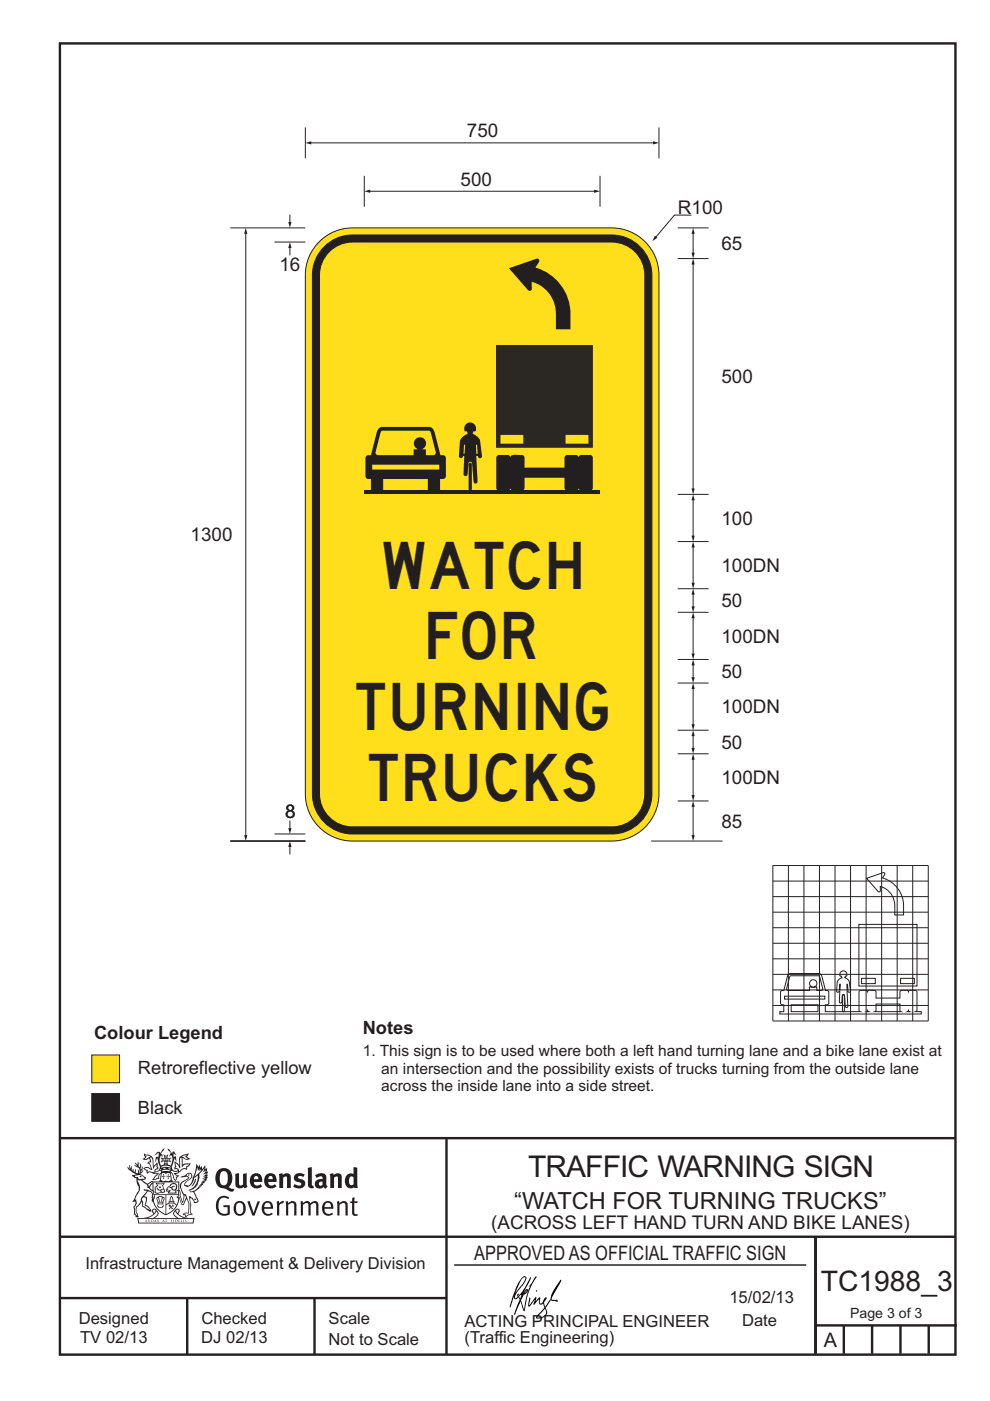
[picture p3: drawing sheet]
<svg xmlns="http://www.w3.org/2000/svg" width="210mm" height="297mm" viewBox="0 0 210 297" stroke-linecap="round" stroke-linejoin="round" font-family="sans-serif">
<g fill="none" stroke="#231f20" stroke-width=".51">
<path d="M12.7 9.2h190v278h-190zM12.7 241.3h189.9M94.7 241.4v45.8M12.7 275.2h82M12.7 262.2h190.1M39.7 275.2v12M66.7 275.2v12M173 262.2v24.8M173 281h30M179 281v6M185 281v6M191 281v6"/>
<path d="M197 281v6"/>
</g>
<path d="M96.4 268.2h74.6" fill="none" stroke="#231f20" stroke-width=".21"/>
<path d="M19.5 231.9h5.9v5.8h-5.9z" fill-rule="evenodd" fill="#231f20" stroke="#231f20" stroke-width=".21"/>
<path d="M19.5 223.7h5.9v5.9h-5.9z" fill-rule="evenodd" fill="#ffdf1b" stroke="#231f20" stroke-width=".21"/>
<g fill="#231f20">
<path d="M47 248.5a2.55 2.55 0 0 0 0 2.7l.3 .1a.81 .81 0 0 0 1-.9v-.6a1.04 1.04 0 0 0-1.1-1.5zM46.3 248.1a1.82 1.82 0 0 1 2.1-.2 1.82 1.82 0 0 1 .9 1.9 2.29 2.29 0 0 1-.8 1.9l.7 .3h.5l-.2 .6a2.87 2.87 0 0 1-2-.7 2.12 2.12 0 0 1-1.7-3.1z" fill-rule="evenodd"/>
<path d="M49.9 248.9l.8-.2v2a.46 .46 0 0 0 .2 .6 .46 .46 0 0 0 .7-.2v-2.2l.7-.2v2.4l.2 .5-.6 .4-.2-.3a1.02 1.02 0 0 1-1.2 .2 1.02 1.02 0 0 1-.6-1.1z" fill-rule="evenodd"/>
<path d="M54 249.5l-.1 .5h.9a.49 .49 0 0 0-.2-.6 .49 .49 0 0 0-.6 .1zM53.4 249.2a1.34 1.34 0 0 1 1.6-.3 1.34 1.34 0 0 1 .6 1.5v.2h-1.7a.77 .77 0 0 0 .5 .8 .77 .77 0 0 0 .9-.3l.3 .4a1.59 1.59 0 0 1-2.1 .2 1.59 1.59 0 0 1-.4-2z" fill-rule="evenodd"/>
<path d="M57 249.5l-.1 .5h.9a.49 .49 0 0 0-.2-.6 .49 .49 0 0 0-.6 .1zM56.4 249.2a1.34 1.34 0 0 1 1.6-.3 1.34 1.34 0 0 1 .7 1.5v.2h-1.8a.77 .77 0 0 0 .5 .8 .77 .77 0 0 0 .9-.3l.3 .4a1.59 1.59 0 0 1-2 .2 1.59 1.59 0 0 1-.5-2z" fill-rule="evenodd"/>
<path d="M59.1 248.9l.8-.2 .1 .4a.95 .95 0 0 1 1-.3 .95 .95 0 0 1 .7 .8v2.3h-.8v-2.3a.46 .46 0 0 0-.8 .1v2.2h-.9z" fill-rule="evenodd"/>
<path d="M62.5 249.1a1.75 1.75 0 0 1 2.1-.1l-.2 .5-.6-.2a.43 .43 0 0 0-.6 .3l.4 .3a1.04 1.04 0 0 1 1.2 1.2 1.04 1.04 0 0 1-1.4 .9l-1.2-.4 .3-.6 1 .4 .4-.4a.88 .88 0 0 0-1-.5l-.4-.2-.1-.4z" fill-rule="evenodd"/>
<path d="M65.3 247.6l.8-.2 .1 3.8 .2 .2 .2 .5a.88 .88 0 0 1-1-.1 .88 .88 0 0 1-.3-1z" fill-rule="evenodd"/>
<path d="M67.8 250.6a.43 .43 0 0 0-.1 .7 .43 .43 0 0 0 .7-.1v-.7zM66.8 249.2a1.7 1.7 0 0 1 2.4 .1v1.8l.3 .4-.4 .5-.5-.3a1.03 1.03 0 0 1-1.7-.2 1.03 1.03 0 0 1 .8-1.5h.7v-.4a.8 .8 0 0 0-1.2 .1z" fill-rule="evenodd"/>
<path d="M69.9 248.9l.8-.2 .1 .4a.95 .95 0 0 1 1-.3 .95 .95 0 0 1 .7 .8v2.3h-.8v-2.3a.46 .46 0 0 0-.8 .1v2.2h-.8z" fill-rule="evenodd"/>
<path d="M74.3 249.5a1.48 1.48 0 0 0 0 1.7l.4 .1 .3-.2v-1.5l-.3-.2zM75 247.4l.8 .2 .1 4.3h-.7l-.1-.2a1.26 1.26 0 0 1-1.4 0 1.26 1.26 0 0 1-.6-1.3 1.29 1.29 0 0 1 .5-1.3 1.29 1.29 0 0 1 1.4-.2z" fill-rule="evenodd"/>
<path d="M46.4 253.9a1.72 1.72 0 0 1 2.2 0l-.2 .3a1.24 1.24 0 0 0-1.4-.1 1.24 1.24 0 0 0-.7 1.3 1.49 1.49 0 0 0 1.3 2l.7-.2v-1.3h-.9l-.1-.4h1.4v2a1.93 1.93 0 0 1-2.2-.1 1.93 1.93 0 0 1-.7-2.2l.2-.7z" fill-rule="evenodd"/>
<path d="M50.3 255.2a1.65 1.65 0 0 0 .3 2.2 .99 .99 0 0 0 1-1.5 .78 .78 0 0 0-.4-.8 .78 .78 0 0 0-.9 .1zM50 254.9a1.33 1.33 0 0 1 1.6-.1 1.33 1.33 0 0 1 .5 1.5 1.31 1.31 0 0 1-1.3 1.5 1.31 1.31 0 0 1-1.3-1.6l.1-.5z" fill-rule="evenodd"/>
<path d="M52.5 254.7l.4-.1 .9 2.6 .8-2.5h.5l-1.1 3h-.5z" fill-rule="evenodd"/>
<path d="M56.2 255.2l-.2 .7h1.4a.7 .7 0 0 0-.3-.8 .7 .7 0 0 0-.9 .1zM55.9 255a1.22 1.22 0 0 1 1.5-.2 1.22 1.22 0 0 1 .5 1.5h-1.9a.93 .93 0 0 0 .5 1 .93 .93 0 0 0 1.2-.2l.1 .3a1.43 1.43 0 0 1-1.7 .1 1.43 1.43 0 0 1-.6-1.7z" fill-rule="evenodd"/>
<path d="M58.7 254.8l.4-.2 .1 .5 .4-.3 .6-.2-.2 .6a.66 .66 0 0 0-.8 .6v1.9h-.4z" fill-rule="evenodd"/>
<path d="M60.6 254.8l.4-.2 .1 .5a.94 .94 0 0 1 1-.4 .94 .94 0 0 1 .8 .7v2.3h-.5l-.1-2.5a.81 .81 0 0 0-1.2 .3v2.2h-.4z" fill-rule="evenodd"/>
<path d="M63.7 254.7l.5-.1 .1 .5 .4-.3a.78 .78 0 0 1 1.1 .3 .9 .9 0 0 1 1-.5 .9 .9 0 0 1 .7 .8v2.3h-.4l-.1-2.5a.67 .67 0 0 0-1.1 .3v2.2h-.5v-2.4l-.4-.2-.7 .4v2.2h-.5z" fill-rule="evenodd"/>
<path d="M69 255.2l-.2 .7h1.4a.7 .7 0 0 0-.3-.8 .7 .7 0 0 0-.9 .1zM68.7 255a1.22 1.22 0 0 1 1.5-.2 1.22 1.22 0 0 1 .5 1.5h-1.9a.93 .93 0 0 0 .5 1 .93 .93 0 0 0 1.2-.2l.1 .3a1.44 1.44 0 0 1-1.7 .1 1.44 1.44 0 0 1-.6-1.7z" fill-rule="evenodd"/>
<path d="M71.4 254.8l.5-.2 .1 .5a.94 .94 0 0 1 1-.4 .94 .94 0 0 1 .7 .7v2.3h-.4l-.1-2.5a.81 .81 0 0 0-1.2 .3v2.2h-.5z" fill-rule="evenodd"/>
<path d="M74.7 254l.5-.2v.9h.7l-.1 .4h-.7l.1 2.2 .1 .1h.5l.1 .3a.75 .75 0 0 1-1.2-.6v-2h-.4v-.4h.4z" fill-rule="evenodd"/>
<path d="M30.8 244.9l1.1 .3-.9 .5h-.4l.5-.5zM31.8 245.5l.2-.1a2.44 2.44 0 0 1 .4 2l.1 .4 .7-1-.1 .6 .3 .3a.57 .57 0 0 0-.6 .8l-1-.2-.5 .2 .1-.5-.7-.2 .6-.2 1 .5 .1-.1-.6-1.3-.2-.1 .5-.1zM30.7 244.5l-.2 .4 .3 .4-.6 .4a1.04 1.04 0 0 0 1.4-.1l.2 .7h-.4l-.2 .4a.94 .94 0 0 1 .9 1.1l-.2-.1a1.16 1.16 0 0 0-1.5-.1l.3 .4 .4 .2 .1 .5 .2 .2v-.2a.94 .94 0 0 1 1.1 .2h.9l-1.2 1.2a1.13 1.13 0 0 0 1.2-.2l.4-.1-.1-.4 .5-.7a.83 .83 0 0 0-.6 1.1l-.3-.1-.7 .3 1.1-1.4-.5 .2-.5-.1 1.3-.5-.2-.2-.8 .4v-.3l.2-.2 .3 .1 .1-.3-.2-.4v-.6l-.2-.3-.6 .9v-.7a1.42 1.42 0 0 0-1.7-1.8z" fill-rule="evenodd"/>
<path d="M38.5 245.3l.5-.3 .7-.1-.6 .3 .8 .5h-.3zM38.3 245.5h.2l.1 2a1.69 1.69 0 0 1 1.5-.7l-.7 .5 .1 .5a1.1 1.1 0 0 0-1.5 .6l-.1-.5-.2-.2h-.5l.2-.4-.2-.7a1.42 1.42 0 0 1 .8 1.1l.2-.1zM37.1 246.2l.1 1-.2 .3v.5l.6-.1 .1 .2a.96 .96 0 0 1-1.1-.1l-.1 .1a1.06 1.06 0 0 0 1.3 .2v.1a.72 .72 0 0 1-1 .2l.3 .5 .6 .3-.4 .1-.1 .7-.3-.4-.3-1.1-.4-.4 .4 .9a1.54 1.54 0 0 0 .6 1.2l.2-.3a.58 .58 0 0 1 .5-.7l.1-.2h-.3l-.4-.3 .9-.5a.93 .93 0 0 1 1.1-.5l.1 .2 .2-.1 .1-.5a.99 .99 0 0 0 .7-.9l-1.3 .1-.4 .3v-1.5l.9 .4 .8-.3h-.3l-.5-.4 .4-.7-.7 .2a1.46 1.46 0 0 0-1.3 2.1v.4l-.2-.4z" fill-rule="evenodd"/>
<path d="M35.6 248.9l.2 .1-.1 .4h.3l-.3 .1v.5l-.1-.6h-.3l.3-.1z" fill-rule="evenodd"/>
<path d="M34.6 248.9l.2 .1-.1 .3 .4 .1h-.4v.6l-.1-.5-.3-.1h.3z" fill-rule="evenodd"/>
<path d="M34.3 248.8a.57 .57 0 0 1 .9 .2 .57 .57 0 0 1 .9-.2l.2 1.4-.2 .1a.57 .57 0 0 1-.9-.1 .69 .69 0 0 1-1.1 0zM34.2 248.1l-.3 2.1-.2 .4h2.9l-.1-.4-.3-2.1h-.2v.3l-.8-.1-.9 .1 .1-.3z" fill-rule="evenodd"/>
<path d="M34.2 252.4a.3 .3 0 0 0 .6 0 .3 .3 0 0 0-.6 0zM33.3 251l.3 .3-.3 .3a.79 .79 0 0 0 0 1.3l.8-.2-.1-.3a.55 .55 0 0 1-.7-.6h.1l.1 .3 .4 .1 .8-.2-.4-.7 .4-.3-.7 .1zM33 250.7l1.1 .2 .9-.2-.4 .7 .4 1.1a.56 .56 0 0 1-.8 .3l-.2 .1a.73 .73 0 0 1-.9 .1 .73 .73 0 0 1-.3-.9v-.4l.5-.4z" fill-rule="evenodd"/>
<path d="M35.6 251.9l.7-.5a.58 .58 0 0 1 1-.1 .58 .58 0 0 1-.5 .9l-.2-.3a.43 .43 0 0 1 .6-.3v-.1a.57 .57 0 0 0-.8 .2l-.2-.1-.3 .2 .4 .1a.55 .55 0 0 0 .9 .5v.5h-1.3l.3-.4-.1-.2-.6 .1 .2-.2-.2-.1zM35.4 251.8l-.1 .2a.39 .39 0 0 0 .2 .7l.3-.1-.2 .5h1.9l-.1-.8a.86 .86 0 0 0-.1-1.4 .86 .86 0 0 0-1.3 .4z" fill-rule="evenodd"/>
<path d="M36 254.8h.8v.2h-.8zM36.4 253.8l.2 .8h-.4zM36.4 253.5l-.3 .5-.1 .6h-.2v.4l-.7 .4 .1 .2a1.48 1.48 0 0 1 2.2 .1l.2-.1-.6-.5v-.5h-.2l-.1-.6z" fill-rule="evenodd"/>
<path d="M35.8 255.4l.3 .1 .2 .3 .3-.2-.2-.2a.38 .38 0 0 1 .4 .5l-.1-.2-.3 .3 .3 .2-.3 .2-.1-.3-.4 .3-.1-.2 .4-.3-.2-.1-.1 .1z" fill-rule="evenodd"/>
<path d="M34.5 254h.2v.2l-.3 .6h-.1zM33.6 255.3h.9v.2a.55 .55 0 0 1-.8 .4v-.2h-.2zM33.4 254h.2l.2 .8h-.2zM33.6 255h.8l.1 .1-.8 .1zM33.8 253.7h.5l-.2 1.1h-.2zM33.3 253.8l-.1 .3 .3 1.2a.48 .48 0 0 0-.1 .5 .48 .48 0 0 0 .4 .3l.6-.1a.49 .49 0 0 0 .2-.7l.3-1.2-.1-.3a1.42 1.42 0 0 0-1.5 0z" fill-rule="evenodd"/>
<path d="M33.6 251.6h.5l.1 .3h-.4z" fill-rule="evenodd"/>
<path d="M41.3 250.1l.3-.2-.2 .9-.6 .7h-.2l.5-.7z" fill-rule="evenodd"/>
<path d="M39.7 249l.3-.2 .5 .2a.88 .88 0 0 1-.6 1.1 1.22 1.22 0 0 0-.8 1.3l.5 .2a.72 .72 0 0 0 .9-.4l.5-.8 .2-.6 .8-.6v.3a2.85 2.85 0 0 1-2 2.8l.1 .1a2.13 2.13 0 0 0 1.9-1.5l-.1-.2a2.01 2.01 0 0 0 .3-1.8l1.2-1.3-.4 1 .7-.5-.7 1 .8-.4-.8 .8 .7-.1-.9 .5 .8-.1-.8 .4h.7l-.8 .3 .3 .2h-.4l.2 .4-.4-.1 .2 .3h-.4l.1 .3h-.1a2.16 2.16 0 0 1-2 1l.1 .2h.4a.76 .76 0 0 1 .7 .7l.5 1.2-.6 .2a1.45 1.45 0 0 0-1.2-1.3l.3 1.8-.1 1.9 .4 .2a1.07 1.07 0 0 0-1.2 .4v-.3l-.5-.2a.87 .87 0 0 1 1-.1l.1-.7a4.4 4.4 0 0 0-.6-3.1l-.1-.3h-.2a2.16 2.16 0 0 1-.7-2.2l.3-.3 1.2-.8a.55 .55 0 0 0-.4-.7zM37.8 252.4a.76 .76 0 0 1 .3 1.1l.6 1.6 .4-1.7 .2 .1a.61 .61 0 0 1-.1 .9l-.3 .9h-.2l-.7-1.6-.3 .1a1.18 1.18 0 0 0 .1-1.4zM41.8 247.5l.2 .8 .3-.6v.6l.3-.5a1.9 1.9 0 0 1-1.1 1.4l-.3 .3zM38.2 249.6l1.4-.1 .2 .1v.3l-.5 .3a1.26 1.26 0 0 0-1 1.9l.2 .7a1.84 1.84 0 0 1 .2 2l-.4-1.3a.96 .96 0 0 0-.4-1.3l-.4 .3a.78 .78 0 0 1-.1 1.3l.2 .2h.4l.4 1.1a.38 .38 0 0 0 .2 .4 .38 .38 0 0 0 .4-.1l.6-1.2a2.94 2.94 0 0 1 .3 2.5v.5l-.8-.1-.3 .4v.2l.4-.1 .1 .4 .2 .1a1.02 1.02 0 0 1 1.3-.5l-.1-.4-.3-.1 .2-1.7-.3-1.4 .1 .1a1.14 1.14 0 0 1 .7 .9 .63 .63 0 0 0 .9-.2 .63 .63 0 0 0-.2-.8l-.6-1.3 .9-.6 .2-.3 .2-.1v-.2h.3l-.1-.3h.4l-.1-.3 .5-.1-.2-.2 .5-.4 .1-.2-.3 .1 .5-.6-.3 .1 .3-.6-.4 .1 .4-.5v-.3l-.3 .2 .1-.6v-.3l-.4 .3-.1-.8-.5 .8-.2-.7-.2 .5-.3-.8-.1 .6-.5-.8-.1 1.4-.7 1.9a1.81 1.81 0 0 1-.9 1.4l-.6-.2a1.75 1.75 0 0 1 1.1-1.2 .75 .75 0 0 0 .1-1.3 .75 .75 0 0 0-1.2 .5z" fill-rule="evenodd"/>
<path d="M41.2 254.2l.3-.1 .1 .3h-.4z" fill-rule="evenodd"/>
<path d="M29.4 258.4h11.6l-.2 .8h-11.3zM31.3 258.2l.5-.1a2.48 2.48 0 0 0 1.4-1.3l.2 .6-.5 .5-.4 .3zM32.5 256.6l.3-.2 .2 .2-.3 .6zM37.2 256.8a2.65 2.65 0 0 0 1.8 1.4h-1.1l-.5-.3-.5-.5zM37.4 256.6l.2-.2 .3 .2-.3 .6zM29.2 258.2l.1 1.2h11.7l.3-1.1-.2-.1a4.1 4.1 0 0 1-3.3-.9l.3-.4-.1-.5a1.06 1.06 0 0 0-1.3 .9l.2 .4 .6 .5h-4.7l.3-.1a.84 .84 0 0 0 .6-.7 .84 .84 0 0 0-.5-.9l-.3-.2-.5 .1-.1 .5 .3 .4a4.2 4.2 0 0 1-3.4 .9z" fill-rule="evenodd"/>
<path d="M31 258.7l.1 .2h-.2zM31 258.6l-.3 .5 .4-.1 .2 .1z" fill-rule="evenodd"/>
<path d="M31.3 258.6h.2v.4a.25 .25 0 0 0 .3-.1 .25 .25 0 0 0-.1-.3h.1a.29 .29 0 0 1 0 .4 .29 .29 0 0 1-.4 0 .29 .29 0 0 1 0-.4z" fill-rule="evenodd"/>
<path d="M32.2 258.6a.22 .22 0 0 1 .3 .2 .22 .22 0 0 1-.3 .2zM32 258.6v.5a.33 .33 0 0 0 .5-.1 .33 .33 0 0 0 0-.4 .33 .33 0 0 0-.5 0z" fill-rule="evenodd"/>
<path d="M32.9 258.7l.1 .2h-.2zM32.9 258.6l-.2 .5 .3-.1 .2 .1z" fill-rule="evenodd"/>
<path d="M33.3 258.6h.2v.2l.3-.2-.2 .2 .2 .3-.3-.2-.1 .2h-.1l.2-.3z" fill-rule="evenodd"/>
<path d="M34.7 258.7l.1 .2h-.2zM34.7 258.6l-.3 .5 .4-.1 .2 .1z" fill-rule="evenodd"/>
<path d="M35 258.6h.4h-.1v.5h-.2l.1-.5z" fill-rule="evenodd"/>
<path d="M36.2 258.6h.3h-.2v.2h.2h-.2l.1 .3h-.2z" fill-rule="evenodd"/>
<path d="M36.7 258.6h.2v.5h-.2z" fill-rule="evenodd"/>
<path d="M37.3 258.6a.22 .22 0 0 1 .3 .2 .22 .22 0 0 1-.3 .2zM37.1 258.6v.5a.33 .33 0 0 0 .5-.1 .33 .33 0 0 0 0-.4 .33 .33 0 0 0-.5 0z" fill-rule="evenodd"/>
<path d="M37.8 258.6h.3h-.1v.2h.1h-.1v.2l.1 .1h-.3z" fill-rule="evenodd"/>
<path d="M38.3 258.6h.3l-.1 .4 .2 .1h-.4z" fill-rule="evenodd"/>
<path d="M38.9 258.6h.2v.5h-.2z" fill-rule="evenodd"/>
<path d="M39.3 258.6h.2l-.2 .1 .2 .2-.1 .2h-.1v-.2l.2 .1z" fill-rule="evenodd"/>
<path d="M34.2 247.4a1.51 1.51 0 0 1 2 .2 2.67 2.67 0 0 0-2.1 0zM35.7 247.6l.4 .2 .1 .2-.4-.1zM34.6 247.7l.4-.1 .2 .2h-.4zM34 247.9l.3 .1-.3 .1zM34.9 246.9l.3-.2 .2 .2zM34.9 245.7h.2v.4h-.2zM35 245.1l.2 .2 .2-.2-.1 .4h-.2zM35.1 246.3h.2l.1 .4-.2-.2-.2 .2zM35.3 245.7h.2v.4h-.2zM34.4 245.7l.3 .1v.2l-.3 .1 .2-.2zM35.7 245.8l.3-.1-.2 .2 .2 .2-.4-.1zM32.7 244.9l1-.5-.1 1-.2-.1-.4 .1-.2 1.1 .5-1 .2 .9a1.84 1.84 0 0 1 .3 1.7l.4 .1a2.48 2.48 0 0 1 2.2 .1l.2-.3-.2-.7 .7-1.7 .4 .6-.2-1-.2-.1-.2 .3v-.9l.6 .4-.6-.7h-.3l-.1 .4-.5-.8-.5-.3 .2 .4 .5 .6-.4 .7 .4-.3a2.06 2.06 0 0 1 0 2.2l-.6-.2-.1-.6 .1-.1 .8 .2-.4-.5 .4-.5-.7 .2-.2-.2 .2-.7-.5 .4-.5-.4 .2 .7-.2 .2-.7-.2 .4 .5-.4 .5 .7-.2 .2 .1-.2 .6-.5 .2a2.02 2.02 0 0 1 0-2.2l.3 .5-.1-.6-.3-.1 .8-1.2-.5 .3-.4 .7-.2-.3a.8 .8 0 0 0-.8 .5z" fill-rule="evenodd"/>
<path d="M29.2 250.1l.3 .2a.61 .61 0 0 1 .8 .3l.3 .2a.8 .8 0 0 1 .6 1l.4 .1 .5 .6a1 1 0 0 1 .5 1l-.1 .7v-.5h-.1a.96 .96 0 0 0-.8-1.3l-.3-.2h-.6l-.1-.1-.2 .1 .2 .3h.5l-1.1 1.4-.2 .9-.4 .6a1.33 1.33 0 0 0-.5 1.8l.2 .5a1.26 1.26 0 0 1-.5-1.4l-.1-.4a1.56 1.56 0 0 0 .4-1.7l-.3 .2 .2-.5a3.2 3.2 0 0 0 .7-3zM30.4 253.9h.4a2.06 2.06 0 0 1-.1 1.6l.7 .5 .4 .5-.6-.2-.8-.6-.1-.9a.51 .51 0 0 1 .1-.9zM28.6 249.3a1.52 1.52 0 0 1 2.1 .6l-1.1 .1-.2-.1-.2-.4-.4 .1zM27.5 247v.8l-.3-.4-.2 .1a3.1 3.1 0 0 0 2 1.5l-1 .1 .5 .6 .5 .1v1.1a1.84 1.84 0 0 1-.2 2.5l-.4 .9-.4 .4 .3 .1 .4-.1 .1 .4-.2 .5-.3 .2 .1 1.8 .2-.1 .2 .6h.2l.4-.1-.1-.5a1.3 1.3 0 0 1-.1-1.6l.8-1.1 .2 1.1 .6 .2 .4 .6 .2-.2 .2 .4 .5-.1a1.85 1.85 0 0 0-1.2-1.3l.1-.3a1.39 1.39 0 0 0 0-1.5h-.5l.5-.6a.66 .66 0 0 1 .9-.4 .66 .66 0 0 1 .3 .9l-.1 .4h.2v.1l-.2 .3 .2 .5 .2-.3a2.24 2.24 0 0 0 .1-2.2 .73 .73 0 0 1-.7-.6 .73 .73 0 0 1 .5-.8l.1-.2a.94 .94 0 0 0-.9 .8 .48 .48 0 0 1-.1-.5 .48 .48 0 0 1 .5-.3l.5-.3a.51 .51 0 0 0-.8 .2l-.5 .3-1-.8 .6-.1 .1-.5-1.1-.7 .5-.4v-.4l-.5 .5 .1-.2a.69 .69 0 0 0 .2-1.1v.5l-.3 .2 .1-1.1-.3-.2 .1 .6-.1 .2-.4-1.2v.6l-.7-.3 .6 .6-.6-.2 .2 .3a1 1 0 0 1 .8 1.5l-.2-.8v.8l-.5-.2-.1-.7-.2 .6-.2-.1v-.6l-.2 .4-.2-.2 .1-.7-.2 .5z" fill-rule="evenodd"/>
<path d="M29.5 249.5l.3-.2 .3 .3z" fill-rule="evenodd"/>
<path d="M32.4 250.5h5.6v2l-.2-.1v-1.7h-5.2v2.5h5.2v-.8l.1 .2-.1 1.1v-.3h-2.5v4a4.1 4.1 0 0 0 2.6-3.6l.1-.1a4 4 0 0 1-2.8 3.9 4.2 4.2 0 0 1-2.8-4.7l.1 1.3 .1-.1a3.8 3.8 0 0 0 2.5 3.3v-4h-2.5l-.2-.9z" fill-rule="evenodd"/>
<circle cx="40" cy="249.1" r=".17"/>
</g>
<g fill="#000">
<path d="M111.6 273.7l.2-.2-.5 .7zM110.4 274.5l.2 .1-.3 .8-.2-.5zM110.9 270.9h.5a9.3 9.3 0 0 1-2 3.1l-.1 .3 1-2.5zM110.6 271a14.7 14.7 0 0 0-2.2 4.9l-.3 1.2 .1 .1 .8-2.3a.42 .42 0 0 0 .2 .6 .42 .42 0 0 0 .6-.3l.2-.1 .2 .5-1.1 3.2h.2l1.1-2.9 .6 1.9 .2 .2 .2-.5a13.5 13.5 0 0 1 2-6.2l.4-.5-.1-.2-1.6 2.1 .4-.1a14.9 14.9 0 0 0-1.3 5.1l-.4-1.1a1.39 1.39 0 0 1 .2-1.9l.1-.2a.92 .92 0 0 0 .8-1.2 .75 .75 0 0 0-.8 .7l-.1 .2 1.6-3.4h-.1l-.4 .7a10.5 10.5 0 0 1-2.2 3.3l.2-.5a.32 .32 0 0 0-.4 .2 .32 .32 0 0 0 .1 .4l-.5 .4a3.2 3.2 0 0 1 1.1-2.3l.5-.6a2.49 2.49 0 0 0 .7-1.6l-.4-.2z" fill-rule="evenodd"/>
<path d="M113.7 273.6l.3 .2h-.3z" fill-rule="evenodd"/>
<path d="M115.6 277.5a1.15 1.15 0 0 1 .1 1.3 1.15 1.15 0 0 1-1.2 .5l-.6 .1zM112.2 275.2l-.2 1.6 .2 .2 1.2-1.5-.2 1.1 1.1-1.1a.94 .94 0 0 0 .4 1.1l.5-.3 .3 .9-1.2 1.3a.98 .98 0 0 0-.5 1 1.9 1.9 0 0 0 2.3-1.3l-.1-.2a1.02 1.02 0 0 1 .2-1.4l.6-1 1.5 .3-.2-.4v.2l-1.1-.1v-.3l2-3.6 .1-.2-.2-.2-1.7 2.8a6.6 6.6 0 0 1-1.6 2.9l-.1-.2a1.01 1.01 0 0 1 .4-1.4l.1-.2-.3-.1-.4 .4-.1 .5-.6 .4-.1-.4 .1-.9-.2-.1-.9 1 .3-1h-.2l-1.4 1.8 .3-1.5v-.1z" fill-rule="evenodd"/>
</g>
<g fill="none" stroke="#231f20" stroke-width=".21">
<path d="M163.9 183.5h33v33h-33zM163.9 200h33M163.9 196.7h33M163.9 193.4h33M163.9 190.1h33M163.9 186.8h33M167.2 183.5v33M170.5 183.5v33M173.8 183.5v33M177.1 183.5v33M180.4 183.5v33M182.2 196h12.3v13.1h-12.3z"/>
<path d="M183.7 183.5v33M183.8 186.2l3.7-1.2 .2 .3-.5 .8a6.1 6.1 0 0 1 4.4 5.9v2h-1.8a5.7 5.7 0 0 0-1-4.7l-.8-.8-1.3-.6v1l-.3 .2zM187 183.5v33M190.3 183.5v33M193.6 183.5v33M163.9 213.2h33M163.9 209.9h33M163.9 206.6h33M163.9 203.3h33M166.4 211.2h8.5v.6h-8.5zM167.2 206.6l.5-.2h5.9l.5 .2 1 3.4 .5 .1 .2 .3v2.3l-.2 .3h-.5v1.5h3.7l-.1-3.3 .2-.2 .2 .2-.1 3.3h3.4l-.2-.3v-4l.3-.2h1.2l.3 .3 .2-.3h.6a.71 .71 0 0 1 1 .3v1.3h5.1v-1.3l.1-.3h1.4l.3 .3 .3-.3h1.3l.2 .3v3.9l-.2 .3h1.1v.5h-30v-.5h.8v-1.5h-.5l-.1-.3v-2.3l.1-.3 .6-.1 .7-2.9zM167.6 207l6-.1 .3 .3 .6 2.6-.2 .2h-1.1v-.7h-.5a.78 .78 0 0 0 .4-1.2 .78 .78 0 0 0-1.2 0 .78 .78 0 0 0 .4 1.2h-.6v.7h-4.7l-.2-.4z"/>
<path d="M167.8 213h5.7v1.5h-5.7zM178.1 208.7h.1v1.1h-.2zM178.4 206a.75 .75 0 0 1 1 0 .75 .75 0 0 1 .1 1h-.2l-.1 .3 .7 .4 .2 .4 .3 2-.3 .3-.2-.3h-.2l.1 3.3-.2 .2-.3-.2-.2-2.5-.2-.1-.2 .3-.2 1.5h-.4l-.1-.2 .1-2.3-.4 .3-.3-.3 .2-1.9a1.42 1.42 0 0 1 1-.9l-.1-.3-.4-.1 .1-.5zM179.6 208.7h.2v1.1h-.1zM182.7 207.4h2.9v1.1h-2.9zM184 214.2l.2 .3h-.4zM185.8 212.9h5.1v1.2l.2 .4h-5.5l.2-.4zM191 207.4h2.9v1.1h-2.9zM192.7 214.2l.2 .3h-.4z"/>
</g>
<path d="M68.1 50.9a10 10 0 0 1 6.7-2.6h55a10 10 0 0 1 10 10v110a10 10 0 0 1-10 10h-55a10 10 0 0 1-10-10v-110a10 10 0 0 1 3.3-7.4z" fill-rule="evenodd" fill="#ffdf1b" stroke="#231f20" stroke-width=".21"/>
<path d="M68.8 52.3a8.5 8.5 0 0 1 6-2.5h55a8.5 8.5 0 0 1 8.5 8.5v110a8.5 8.5 0 0 1-8.5 8.5h-55a8.5 8.5 0 0 1-8.5-8.5v-110a8.5 8.5 0 0 1 2.5-6z" fill-rule="evenodd" fill="#231f20" stroke="#231f20" stroke-width=".21"/>
<path d="M70.2 53a7 7 0 0 1 4.6-1.7h55a7 7 0 0 1 7 7v110a7 7 0 0 1-7 7h-55a7 7 0 0 1-7-7v-110a7 7 0 0 1 2.4-5.3z" fill-rule="evenodd" fill="#ffdf1b" stroke="#231f20" stroke-width=".21"/>
<g fill="#231f20">
<path d="M80.5 90.7l.6-.2h9.9a1.41 1.41 0 0 1 1.3 1.5l1.1 4.5h.6a.6 .6 0 0 1 .6 .6v3.9a.6 .6 0 0 1-.6 .6h-.7v2.4h-2.6v-2.4h-9.4v2.4h-2.6v-2.4h-.6a.6 .6 0 0 1-.6-.6v-3.9a.6 .6 0 0 1 .6-.6h.6l1.2-4.9zM80.9 91.4l-1.2 4.5a.57 .57 0 0 0 .6 .6h7.4v-1.2h1a1.3 1.3 0 0 1-.7-2 1.3 1.3 0 0 1 2.1 0 1.3 1.3 0 0 1-.7 2h.9v1.2h1.7l.4-.4-1.2-4.7zM78.9 98.5h14.3v1h-14.3z" fill-rule="evenodd"/>
<path d="M107.9 56.9l5.9-2a.48 .48 0 0 1 .6 .5l-.8 1.3a10.2 10.2 0 0 1 7.4 9.8v3.3h-3.1a11.6 11.6 0 0 0-.8-6.6 6.6 6.6 0 0 0-4.3-3.4v1.5a.49 .49 0 0 1-.9 .2z" fill-rule="evenodd"/>
</g>
<path d="M77.3 104h50v.8h-50z" fill="#231f20"/>
<path d="M111.4 99.2h8.5" fill="none" stroke="#2b2824" stroke-width=".21"/>
<path d="M105.2 73.2v21.7h20.6v-21.7zM120 92.2v1.9h4.8v-1.9zM106.2 92.2v1.9h4.8v-1.9z" fill-rule="evenodd" fill="#2b2824"/>
<g fill="#231f20">
<path d="M105.5 96.6l.3-.1h1.9l.6 .4a.92 .92 0 0 1 1.2-.5l1.3 .1 .4 .3 .1 2.4h8.4v-2.1a.61 .61 0 0 1 .6-.6h1.9l.4 .2 .1 .2 .5-.4h2l.4 .2 .1 .3-.1 6.8-.4 .2h-1.9l-.4-.1-.2-.3-.5 .4h-1.9a.62 .62 0 0 1-.6-.6v-2.1h-8.4v2.1l-.2 .5-.4 .1h-1.9l-.6-.3a1.01 1.01 0 0 1-1.2 .4h-.4a1.04 1.04 0 0 1-1.3-.6l-.1-6.4z" fill-rule="evenodd"/>
<path d="M98.8 89.9a1.28 1.28 0 0 1 1.7-.1 1.28 1.28 0 0 1 .4 1.6h-.5l-.1 .6 .9 .6 .5 .6 .5 3.5a.44 .44 0 0 1-.4 .5 .44 .44 0 0 1-.4-.5h-.4l.3 5.4a.43 .43 0 0 1-.4 .4 .43 .43 0 0 1-.5-.4l-.3-3.8-.3-.4h-.3l-.2 .4-.1 2.2a.43 .43 0 0 1-.4 .5 .43 .43 0 0 1-.5-.4l.2-3.9h-.3a.45 .45 0 0 1-.5 .4 .45 .45 0 0 1-.4-.5l.2-3.1a2.44 2.44 0 0 1 1.7-1.5l-.2-.6h-.4l-.1-.2v-.7zM101 94.3l.2 .1 .1 1.8h-.3zM98.4 94.3l.2 .1-.1 1.8h-.2zM99.4 98.3l.3-.2 .4 .3v5.3l-.4 .3-.3-.3z" fill-rule="evenodd"/>
</g>
<path d="M147 160.9v7.8" fill="none" stroke="#231f20" stroke-width=".21"/>
<g fill="#231f20">
<path d="M147 159.8l.4 1.3h-.7z"/>
<path d="M146.7 168.6h.7l-.4 1.2z"/>
</g>
<path d="M147 145.9v7.8" fill="none" stroke="#231f20" stroke-width=".21"/>
<g fill="#231f20">
<path d="M147 144.8l.4 1.3h-.7z"/>
<path d="M146.7 153.6h.7l-.4 1.2z"/>
</g>
<path d="M147 130.9v7.8" fill="none" stroke="#231f20" stroke-width=".21"/>
<g fill="#231f20">
<path d="M147 129.8l.4 1.3h-.7z"/>
<path d="M146.7 138.6h.7l-.4 1.2z"/>
</g>
<path d="M147 115.9v7.8" fill="none" stroke="#231f20" stroke-width=".21"/>
<g fill="#231f20">
<path d="M147 114.8l.4 1.3h-.7z"/>
<path d="M146.7 123.6h.7l-.4 1.2z"/>
</g>
<path d="M143.7 169.8h6.6M147 170.9v6.3" fill="none" stroke="#231f20" stroke-width=".21"/>
<g fill="#231f20">
<path d="M146.7 177.1h.7l-.4 1.2z"/>
<path d="M147 169.8l.4 1.3h-.7z"/>
</g>
<path d="M147 49.4v4.3M138.1 178.3h15.2" fill="none" stroke="#231f20" stroke-width=".21"/>
<g fill="#231f20">
<path d="M146.7 53.6h.7l-.4 1.2z"/>
<path d="M147 48.3l.4 1.3h-.7z"/>
</g>
<path d="M146.7 45.6h-3.6l-4 4.7" fill="none" stroke="#231f20" stroke-width=".21"/>
<path d="M138.9 50l.5 .4-1 .7z" fill="#231f20"/>
<path d="M139.8 27v6.6M143.7 48.3h6.6M143.7 104.8h6.6M143.7 114.8h6.6M143.7 139.8h6.6M143.7 124.8h6.6M143.7 129.8h6.6M143.7 154.8h6.6M143.7 159.8h6.6M143.7 144.8h6.6M147 155.9v2.8" fill="none" stroke="#231f20" stroke-width=".21"/>
<g fill="#231f20">
<path d="M146.7 158.6h.7l-.4 1.2z"/>
<path d="M147 154.8l.4 1.3h-.7z"/>
</g>
<path d="M147 140.9v2.8" fill="none" stroke="#231f20" stroke-width=".21"/>
<g fill="#231f20">
<path d="M146.7 143.6h.7l-.4 1.2z"/>
<path d="M147 139.8l.4 1.3h-.7z"/>
</g>
<path d="M147 125.9v2.8" fill="none" stroke="#231f20" stroke-width=".21"/>
<g fill="#231f20">
<path d="M146.7 128.6h.7l-.4 1.2z"/>
<path d="M147 124.8l.4 1.3h-.7z"/>
</g>
<path d="M147 105.9v7.8" fill="none" stroke="#231f20" stroke-width=".21"/>
<g fill="#231f20">
<path d="M146.7 113.6h.7l-.4 1.2z"/>
<path d="M147 104.8l.4 1.3h-.7z"/>
</g>
<path d="M64.8 27v6.6M143.7 54.8h6.6M147 55.9v47.8" fill="none" stroke="#231f20" stroke-width=".21"/>
<g fill="#231f20">
<path d="M147 54.8l.4 1.3h-.7z"/>
<path d="M146.7 103.6h.7l-.4 1.2z"/>
</g>
<path d="M65.8 30.3h72.9" fill="none" stroke="#231f20" stroke-width=".21"/>
<g fill="#231f20">
<path d="M64.8 30.3l1.2-.3v.6z"/>
<path d="M138.5 30l1.3 .3-1.3 .3z"/>
</g>
<path d="M78.3 40.5h47.9" fill="none" stroke="#231f20" stroke-width=".21"/>
<g fill="#231f20">
<path d="M77.3 40.5l1.2-.3v.7z"/>
<path d="M126 40.2l1.3 .3-1.3 .4z"/>
</g>
<path d="M77.3 37.3v6.5M127.3 37.3v6.5M61.5 52.4v1.8" fill="none" stroke="#231f20" stroke-width=".21"/>
<path d="M61.5 51.3l.3 1.3h-.7z" fill="#231f20"/>
<path d="M61.5 179.4v1.8" fill="none" stroke="#231f20" stroke-width=".21"/>
<path d="M61.5 178.3l.3 1.3h-.7z" fill="#231f20"/>
<path d="M61.5 174v1.7" fill="none" stroke="#231f20" stroke-width=".21"/>
<path d="M61.1 175.6h.7l-.3 1.2z" fill="#231f20"/>
<path d="M52.1 49.4v127.8" fill="none" stroke="#231f20" stroke-width=".21"/>
<g fill="#231f20">
<path d="M52.1 48.3l.4 1.3h-.7z"/>
<path d="M51.8 177.1h.7l-.4 1.2z"/>
</g>
<path d="M48.9 48.3h15.9M58.2 51.3h6.6M61.5 45.5v1.7M48.9 178.3h15.9" fill="none" stroke="#231f20" stroke-width=".21"/>
<path d="M61.1 47.1h.7l-.3 1.2z" fill="#231f20"/>
<path d="M48.9 178.3h15.9M58.2 176.8h6.6" fill="none" stroke="#231f20" stroke-width=".21"/>
<g font-size="10" fill="#231f20">
<text x="81.3" y="124.8">WATCH</text>
<text x="90.9" y="139.8">FOR</text>
<text x="75.6" y="154.8">TURNING</text>
<text x="78.3" y="169.8">TRUCKS</text>
</g>
<text font-size="6.4" fill="#231f20" x="112" y="249.6">TRAFFIC WARNING SIGN</text>
<text font-size="6" fill="#231f20" x="174.1" y="273.7">TC1988_3</text>
<text font-size="5" fill="#231f20" x="109.1" y="256.2">“WATCH FOR TURNING TRUCKS”</text>
<g font-size="4.2" fill="#231f20">
<text x="100.6" y="267.2">APPROVED AS OFFICIAL TRAFFIC SIGN</text>
<text x="174.7" y="285.6">A</text>
</g>
<g font-size="4" fill="#231f20">
<text x="99" y="29.1">750</text>
<text x="97.7" y="39.4">500</text>
<text x="143.8" y="45.3">R100</text>
<text x="153" y="53">65</text>
<text x="59.3" y="57.5">16</text>
<text x="153" y="81.2">500</text>
<text x="153" y="111.2">100</text>
<text x="40.4" y="114.7">1300</text>
<text x="153" y="121.2">100DN</text>
<text x="153" y="128.7">50</text>
<text x="153" y="136.2">100DN</text>
<text x="153" y="143.7">50</text>
<text x="153" y="151.2">100DN</text>
<text x="153" y="158.7">50</text>
<text x="153" y="166.2">100DN</text>
<text x="60.5" y="173.5">8</text>
<text x="153" y="175.5">85</text>
<text x="104.2" y="260.6">(ACROSS LEFT HAND TURN AND BIKE LANES)</text>
</g>
<g font-size="3.9" fill="#231f20">
<text x="19.9" y="220.4">Colour Legend</text>
<text x="76.9" y="219.3">Notes</text>
<text x="29.3" y="227.6">Retroreflective yellow</text>
<text x="29.3" y="236.2">Black</text>
</g>
<g font-size="3.5" fill="#231f20">
<text x="18.1" y="269.1">Infrastructure Management &amp; Delivery Division</text>
<text x="16.7" y="280.7">Designed</text>
<text x="42.7" y="280.7">Checked</text>
<text x="69.7" y="280.7">Scale</text>
<text x="98.5" y="281.4">ACTING PRINCIPAL ENGINEER</text>
<text x="154.7" y="276.2">15/02/13</text>
<text x="157.4" y="281.2">Date</text>
<text x="17" y="284.8">TV 02/13</text>
<text x="42.7" y="284.8">DJ 02/13</text>
<text x="69.7" y="285.2">Not to Scale</text>
<text x="98.5" y="284.8">(Traffic Engineering)</text>
</g>
<g font-size="3.3" fill="#231f20">
<text x="76.9" y="223.9">1. This sign is to be used where both a left hand turning lane and a bike lane exist at</text>
<text x="80.9" y="227.6">an intersection and the possibility exists of trucks turning from the outside lane</text>
<text x="80.9" y="231.3">across the inside lane into a side street.</text>
</g>
<text font-size="3" fill="#231f20" x="180.3" y="279.5">Page 3 of 3</text>
</svg>
